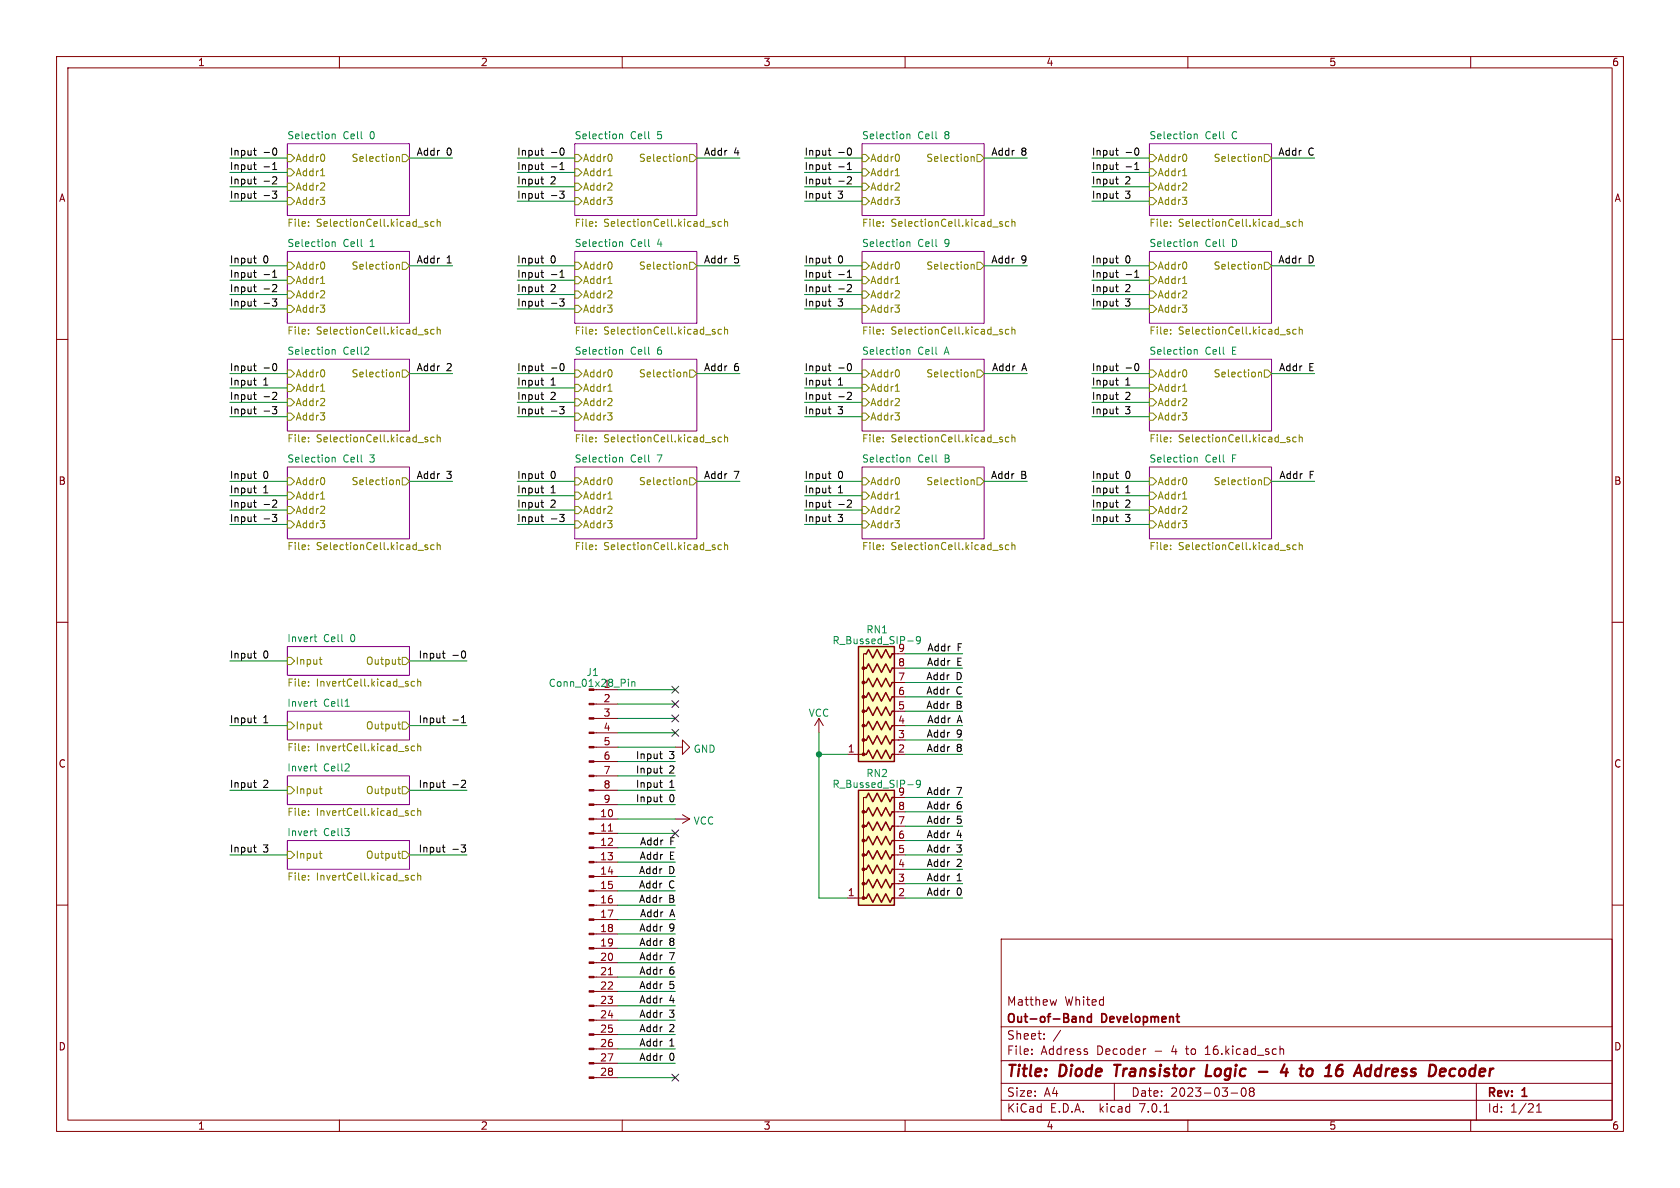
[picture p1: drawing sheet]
<svg xmlns="http://www.w3.org/2000/svg" width="297mm" height="210mm" viewBox="0 0 297 210" stroke-linecap="round" stroke-linejoin="round" font-family="sans-serif">
<g fill="none" stroke="#840000" stroke-width=".18">
<path d="M10 10h277v190h-277zM12 12h273v186h-273zM60 10v2M110 10v2M160 10v2M210 10v2M260 10v2M10 60h2M285 60h2M10 110h2M153.2 115.6h-.5v2.5h.5h-.5v2.6h.5h-.5v2.5h.5h-.5v2.5h.5h-.5v2.6h.5h-.5v2.5h.5h-.5v2.6h.5M157.7 118.1h1"/>
<path d="M157.7 115.6h1M285 110h2M105 139.7h4.2M105 137.2h4.2M105 134.6h4.2M105 132.1h4.2M105 129.5h4.2M105 127h4.2M105 124.5h4.2M105.4 121.9h3.8M119.4 132.1h1.2v-1.3l1.3 1.3-1.3 1.3v-1.3M144.8 127l-.8 1.3"/>
<path d="M144.8 127v2.5M144.8 127l.7 1.3M149.9 133.4h2.5M157.7 133.4h1M157.7 130.8h1.3M157.7 128.3h1M157.7 125.7h1M157.7 123.2h1M157.7 120.7h1M10 160h2M105 144.8h4.2M105 157.5h4.2"/>
<path d="M105 154.9h4.2M105 152.4h4.2M105 149.9h4.2M105 147.3h4.2M105 142.2h4.2M107.6 146.9h.7M119.4 144.8h2.5M120.6 144l1.3 .8M121.9 144.8l-1.3 .7M149.9 158.8h2.5M153.2 141h-.5v2.5h.5h-.5v2.6h.5h-.5v2.5h.5h-.5v2.5h.5h-.5v2.6h.5h-.5v2.5h.5h-.5v2.6h.5M157.7 158.8h1"/>
<path d="M157.7 156.2h1.3M157.7 153.7h1M157.7 151.1h1M157.7 148.6h1M157.7 146.1h1M157.7 143.5h1M157.7 141h1M285 160h2M105 177.8h4.2M105 175.3h4.2M105 172.7h4.2M105 170.2h4.2"/>
<path d="M105 167.6h4.2M105 165.1h4.2M105 162.6h4.2M105 160h4.2M107.6 172.3h.7M177 166h108v32h-108zM186.8 176.7l-.3 1M60 198v2M105 185.4h4.2M105 190.5h4.2M105 188h4.2M105 182.9h4.2"/>
<path d="M105 180.3h4.2M110 198v2M160 198v2M177 194.5h108M177 191.5h108M177 187.5h108M177 181.5h108M182.4 186.3v.1M182.4 185.5v.1M184.6 183.6v.1M184.6 182.8v.1M197 191.5v3"/>
<path d="M202.4 185.4h.2M205.8 196.6h.8M210 198v2M217.6 193.2h1.2M219.6 192.4a1 1 0 0 0 .2 1.4 .81 .81 0 0 0 .6-.6 .81 .81 0 0 0-.3-.8M221 192.4l-.1 .3 .2 .2M221.1 192.9l-.2 .3v.5l.2 .1h.3l.3-.3-.1-.4-.2-.2M221.1 192.9h.3M221.6 192.4l.1 .3-.3 .2M226.3 185.5l.2-.1 .4 .1v.9M226.3 184.9v1.5M260 198v2"/>
<path d="M261 191.5v6.5M271.6 196.6h.9M271.6 195.5l.5-.4v1.5"/>
</g>
<path d="M197 188.2h1.1M213.4 188.2l-.2 2h.9M222.5 189.5h1.6M227.1 188.1l-.7 1.5h1.3M227.5 188.9l-.2 1.3M231.5 188.9l.4 .1 .2 .3-.1 .6-.4 .3M236.7 189h.3l.3 .2v.7a.66 .66 0 0 1-.8 .3M237.3 188.2h-.4l-.3 .2M242.2 188.9l.1 .1M242.4 188.2l-.2 2M257.1 188.9a.66 .66 0 0 0-.8 .4v.7l.3 .2h.4" fill="none" stroke="#840000" stroke-width=".4"/>
<path d="M190.9 179.7v1M190.9 179.8l.2-.1 .4 .1 .1 .9M192.9 179.8l-.4-.1-.3 .3v.4l.2 .2h.5M192.9 179.2v1.5" fill="none" stroke="#840000" stroke-width=".3"/>
<g fill="#fff" stroke="#fff" stroke-width=".18">
<path d="M101.6 63.5h21.6v12.7h-21.6z"/>
<path d="M50.8 125.7h21.6v5.1h-21.6z"/>
<path d="M50.8 44.5h21.6v12.7h-21.6z"/>
<path d="M101.6 82.6h21.6v12.7h-21.6z"/>
<path d="M152.4 44.5h21.6v12.7h-21.6z"/>
<path d="M203.2 82.6h21.6v12.7h-21.6z"/>
<path d="M50.8 25.4h21.6v12.7h-21.6z"/>
<path d="M152.4 82.6h21.6v12.7h-21.6z"/>
<path d="M50.8 137.2h21.6v5h-21.6z"/>
<path d="M101.6 44.5h21.6v12.7h-21.6z"/>
<path d="M101.6 25.4h21.6v12.7h-21.6z"/>
<path d="M50.8 148.6h21.6v5.1h-21.6z"/>
<path d="M203.2 25.4h21.6v12.7h-21.6z"/>
<path d="M203.2 44.5h21.6v12.7h-21.6z"/>
<path d="M50.8 82.6h21.6v12.7h-21.6z"/>
<path d="M50.8 63.5h21.6v12.7h-21.6z"/>
<path d="M152.4 63.5h21.6v12.7h-21.6z"/>
<path d="M203.2 63.5h21.6v12.7h-21.6z"/>
<path d="M152.4 25.4h21.6v12.7h-21.6z"/>
<path d="M50.8 114.3h21.6v5.1h-21.6z"/>
</g>
<g fill="none" stroke="#840084" stroke-width=".18">
<path d="M50.8 25.4h21.6v12.7h-21.6zM101.6 25.4h21.6v12.7h-21.6zM152.4 25.4h21.6v12.7h-21.6zM203.2 25.4h21.6v12.7h-21.6zM50.8 44.5h21.6v12.7h-21.6zM101.6 44.5h21.6v12.7h-21.6zM152.4 44.5h21.6v12.7h-21.6zM203.2 44.5h21.6v12.7h-21.6zM50.8 63.5h21.6v12.7h-21.6zM101.6 63.5h21.6v12.7h-21.6zM152.4 63.5h21.6v12.7h-21.6zM203.2 63.5h21.6v12.7h-21.6z"/>
<path d="M50.8 82.6h21.6v12.7h-21.6zM101.6 82.6h21.6v12.7h-21.6zM152.4 82.6h21.6v12.7h-21.6zM203.2 82.6h21.6v12.7h-21.6zM50.8 114.3h21.6v5.1h-21.6zM50.8 125.7h21.6v5.1h-21.6zM50.8 137.2h21.6v5h-21.6zM50.8 148.6h21.6v5.1h-21.6z"/>
</g>
<g fill="none" stroke="#848400" stroke-width=".18">
<path d="M50.8 27.3h.6l.7 .6-.7 .7h-.6zM50.8 29.8h.6l.7 .7-.7 .6h-.6zM50.8 32.4h.6l.7 .6-.7 .7h-.6zM50.8 34.9h.6l.7 .7-.7 .6h-.6zM54.5 39.9v.1M54.5 39.2v.1M56.7 31.1h.7M70.1 27.7v.8M70.1 27.8l.2-.1h.3v.8M71.1 27.3h.7l.6 .6-.6 .7h-.7zM75.1 39.4l.6 .4-.2 .2h-.4M75.6 39.2h-.3l-.2 .1"/>
<path d="M76.7 39.2h-.3l-.3 .2 .2 .6h.4M77.3 38.7v1.3M77.3 39.3l.2-.1h.3v.8M101.6 27.3h.6l.7 .6-.7 .7h-.6zM101.6 29.8h.6l.7 .7-.7 .6h-.6zM101.6 32.4h.6l.7 .6-.7 .7h-.6zM101.6 34.9h.6l.7 .7-.7 .6h-.6zM105.3 39.9v.1M105.3 39.2v.1M107.5 31.1h.7M120.9 27.7v.8M120.9 27.8l.2-.1h.3v.8"/>
<path d="M121.9 27.3h.7l.6 .6-.6 .7h-.7zM125.9 39.4l.6 .4-.2 .2h-.4M126.4 39.2h-.3l-.2 .1M127.5 39.2h-.3l-.3 .2 .2 .6h.4M128.1 38.7v1.3M128.1 39.3l.2-.1h.3v.8M152.4 27.3h.6l.7 .6-.7 .7h-.6zM152.4 29.8h.6l.7 .7-.7 .6h-.6zM152.4 32.4h.6l.7 .6-.7 .7h-.6zM152.4 34.9h.6l.7 .7-.7 .6h-.6zM156.1 39.9v.1M156.1 39.2v.1"/>
<path d="M158.3 31.1h.7M171.7 27.7v.8M171.7 27.8l.2-.1h.3v.8M172.7 27.3h.7l.6 .6-.6 .7h-.7zM176.7 39.4l.6 .4-.2 .2h-.4M177.2 39.2h-.3l-.2 .1M178.3 39.2h-.3l-.3 .2 .2 .6h.4M178.9 38.7v1.3M178.9 39.3l.2-.1h.3v.8M203.2 27.3h.6l.7 .6-.7 .7h-.6zM203.2 29.8h.6l.7 .7-.7 .6h-.6zM203.2 32.4h.6l.7 .6-.7 .7h-.6z"/>
<path d="M203.2 34.9h.6l.7 .7-.7 .6h-.6zM206.9 39.9v.1M206.9 39.2v.1M209.1 31.1h.7M222.5 27.7v.8M222.5 27.8l.2-.1h.3v.8M223.5 27.3h.7l.6 .6-.6 .7h-.7zM227.5 39.4l.6 .4-.2 .2h-.4M228 39.2h-.3l-.2 .1M229.1 39.2h-.3l-.3 .2 .2 .6h.4M229.7 38.7v1.3M229.7 39.3l.2-.1h.3v.8"/>
<path d="M50.8 46.4h.6l.7 .6-.7 .6h-.6zM50.8 48.9h.6l.7 .6-.7 .7h-.6zM50.8 51.4h.6l.7 .7-.7 .6h-.6zM50.8 54h.6l.7 .6-.7 .6h-.6zM54.5 58.9v.2M54.5 58.3v.1M56.7 50.1h.7M70.1 46.7v.9M70.1 46.9l.2-.2 .3 .1v.8M71.1 46.4h.7l.6 .6-.6 .6h-.7zM75.1 58.5l.6 .3-.2 .3-.4-.1M75.6 58.3l-.3-.1-.2 .2"/>
<path d="M76.7 58.3l-.3-.1-.3 .3 .2 .5h.4M77.3 58.3l.2-.1 .3 .1v.8M77.3 57.8v1.3M101.6 46.4h.6l.7 .6-.7 .6h-.6zM101.6 48.9h.6l.7 .6-.7 .7h-.6zM101.6 51.4h.6l.7 .7-.7 .6h-.6zM101.6 54h.6l.7 .6-.7 .6h-.6zM105.3 58.9v.2M105.3 58.3v.1M107.5 50.1h.7M120.9 46.7v.9M120.9 46.9l.2-.2 .3 .1v.8"/>
<path d="M121.9 46.4h.7l.6 .6-.6 .6h-.7zM125.9 58.5l.6 .3-.2 .3-.4-.1M126.4 58.3l-.3-.1-.2 .2M127.5 58.3l-.3-.1-.3 .3 .2 .5h.4M128.1 57.8v1.3M128.1 58.3l.2-.1 .3 .1v.8M152.4 46.4h.6l.7 .6-.7 .6h-.6zM152.4 48.9h.6l.7 .6-.7 .7h-.6zM152.4 51.4h.6l.7 .7-.7 .6h-.6zM152.4 54h.6l.7 .6-.7 .6h-.6zM156.1 58.9v.2M156.1 58.3v.1"/>
<path d="M158.3 50.1h.7M171.7 46.9l.2-.2 .3 .1v.8M171.7 46.7v.9M172.7 46.4h.7l.6 .6-.6 .6h-.7zM176.7 58.5l.6 .3-.2 .3-.4-.1M177.2 58.3l-.3-.1-.2 .2M178.3 58.3l-.3-.1-.3 .3 .2 .5h.4M178.9 58.3l.2-.1 .3 .1v.8M178.9 57.8v1.3M203.2 46.4h.6l.7 .6-.7 .6h-.6zM203.2 48.9h.6l.7 .6-.7 .7h-.6zM203.2 51.4h.6l.7 .7-.7 .6h-.6z"/>
<path d="M203.2 54h.6l.7 .6-.7 .6h-.6zM206.9 58.9v.2M206.9 58.3v.1M209.1 50.1h.7M222.5 46.9l.2-.2 .3 .1v.8M222.5 46.7v.9M223.5 46.4h.7l.6 .6-.6 .6h-.7zM227.5 58.5l.6 .3-.2 .3-.4-.1M228 58.3l-.3-.1-.2 .2M229.1 58.3l-.3-.1-.3 .3 .2 .5h.4M229.7 58.3l.2-.1 .3 .1v.8M229.7 57.8v1.3"/>
<path d="M50.8 65.4h.6l.7 .6-.7 .7h-.6zM50.8 67.9h.6l.7 .7-.7 .6h-.6zM50.8 70.5h.6l.7 .6-.7 .7h-.6zM50.8 73h.6l.7 .7-.7 .6h-.6zM54.5 78v.1M54.5 77.3v.1M56.7 69.2h.7M70.1 65.9l.2-.1h.3v.8M70.1 65.8v.8M71.1 65.4h.7l.6 .6-.6 .7h-.7zM75.1 77.5l.6 .4-.2 .2h-.4M75.6 77.3h-.3l-.2 .1"/>
<path d="M76.7 77.3h-.3l-.3 .2 .2 .6h.4M77.3 77.4l.2-.1h.3v.8M77.3 76.8v1.3M101.6 65.4h.6l.7 .6-.7 .7h-.6zM101.6 67.9h.6l.7 .7-.7 .6h-.6zM101.6 70.5h.6l.7 .6-.7 .7h-.6zM101.6 73h.6l.7 .7-.7 .6h-.6zM105.3 78v.1M105.3 77.3v.1M107.5 69.2h.7M120.9 65.8v.8M120.9 65.9l.2-.1h.3v.8"/>
<path d="M121.9 65.4h.7l.6 .6-.6 .7h-.7zM125.9 77.5l.6 .4-.2 .2h-.4M126.4 77.3h-.3l-.2 .1M127.5 77.3h-.3l-.3 .2 .2 .6h.4M128.1 77.4l.2-.1h.3v.8M128.1 76.8v1.3M152.4 65.4h.6l.7 .6-.7 .7h-.6zM152.4 67.9h.6l.7 .7-.7 .6h-.6zM152.4 70.5h.6l.7 .6-.7 .7h-.6zM152.4 73h.6l.7 .7-.7 .6h-.6zM156.1 78v.1M156.1 77.3v.1"/>
<path d="M158.3 69.2h.7M171.7 65.9l.2-.1h.3v.8M171.7 65.8v.8M172.7 65.4h.7l.6 .6-.6 .7h-.7zM176.7 77.5l.6 .4-.2 .2h-.4M177.2 77.3h-.3l-.2 .1M178.3 77.3h-.3l-.3 .2 .2 .6h.4M178.9 77.4l.2-.1h.3v.8M178.9 76.8v1.3M203.2 65.4h.6l.7 .6-.7 .7h-.6zM203.2 67.9h.6l.7 .7-.7 .6h-.6zM203.2 70.5h.6l.7 .6-.7 .7h-.6z"/>
<path d="M203.2 73h.6l.7 .7-.7 .6h-.6zM206.9 78v.1M206.9 77.3v.1M209.1 69.2h.7M222.5 65.9l.2-.1h.3v.8M222.5 65.8v.8M223.5 65.4h.7l.6 .6-.6 .7h-.7zM227.5 77.5l.6 .4-.2 .2h-.4M228 77.3h-.3l-.2 .1M229.1 77.3h-.3l-.3 .2 .2 .6h.4M229.7 77.4l.2-.1h.3v.8M229.7 76.8v1.3"/>
<path d="M50.8 84.5h.6l.7 .6-.7 .6h-.6zM50.8 87h.6l.7 .6-.7 .7h-.6zM50.8 89.5h.6l.7 .7-.7 .6h-.6zM50.8 92.1h.6l.7 .6-.7 .6h-.6zM54.5 97v.2M54.5 96.4v.1M56.7 88.2h.7M70.1 84.8v.9M70.1 85l.2-.2 .3 .1v.8M71.1 84.5h.7l.6 .6-.6 .6h-.7zM75.1 96.6l.6 .3-.2 .3-.4-.1M75.6 96.4l-.3-.1-.2 .2"/>
<path d="M76.7 96.4l-.3-.1-.3 .3 .2 .5h.4M77.3 95.9v1.3M77.3 96.4l.2-.1 .3 .1v.8M101.6 84.5h.6l.7 .6-.7 .6h-.6zM101.6 87h.6l.7 .6-.7 .7h-.6zM101.6 89.5h.6l.7 .7-.7 .6h-.6zM101.6 92.1h.6l.7 .6-.7 .6h-.6zM105.3 97v.2M105.3 96.4v.1M107.5 88.2h.7M120.9 84.8v.9M120.9 85l.2-.2 .3 .1v.8"/>
<path d="M121.9 84.5h.7l.6 .6-.6 .6h-.7zM125.9 96.6l.6 .3-.2 .3-.4-.1M126.4 96.4l-.3-.1-.2 .2M127.5 96.4l-.3-.1-.3 .3 .2 .5h.4M128.1 95.9v1.3M128.1 96.4l.2-.1 .3 .1v.8M152.4 84.5h.6l.7 .6-.7 .6h-.6zM152.4 87h.6l.7 .6-.7 .7h-.6zM152.4 89.5h.6l.7 .7-.7 .6h-.6zM152.4 92.1h.6l.7 .6-.7 .6h-.6zM156.1 97v.2M156.1 96.4v.1"/>
<path d="M158.3 88.2h.7M171.7 85l.2-.2 .3 .1v.8M171.7 84.8v.9M172.7 84.5h.7l.6 .6-.6 .6h-.7zM176.7 96.6l.6 .3-.2 .3-.4-.1M177.2 96.4l-.3-.1-.2 .2M178.3 96.4l-.3-.1-.3 .3 .2 .5h.4M178.9 96.4l.2-.1 .3 .1v.8M178.9 95.9v1.3M203.2 84.5h.6l.7 .6-.7 .6h-.6zM203.2 87h.6l.7 .6-.7 .7h-.6zM203.2 89.5h.6l.7 .7-.7 .6h-.6z"/>
<path d="M203.2 92.1h.6l.7 .6-.7 .6h-.6zM206.9 97v.2M206.9 96.4v.1M209.1 88.2h.7M222.5 85l.2-.2 .3 .1v.8M222.5 84.8v.9M223.5 84.5h.7l.6 .6-.6 .6h-.7zM227.5 96.6l.6 .3-.2 .3-.4-.1M228 96.4l-.3-.1-.2 .2M229.1 96.4l-.3-.1-.3 .3 .2 .5h.4M229.7 96.4l.2-.1 .3 .1v.8M229.7 95.9v1.3"/>
<path d="M50.8 116.2h.6l.7 .6-.7 .7h-.6zM56.4 116.6h.5M56.7 117.4h.2M70.3 116.6h.5M70.5 116.2v1l.3 .2M71.1 116.2h.7l.6 .6-.6 .7h-.7zM50.8 127.6h.6l.7 .7-.7 .6h-.6zM50.8 139.1h.6l.7 .6-.7 .6h-.6zM54.5 132.6v.1M54.5 131.9v.2M54.5 121.2v.1M54.5 120.5v.1"/>
<path d="M56.4 128h.5M56.4 139.4h.5M56.7 128.8l.2 .1M70.3 128h.5M70.3 139.4h.5M70.5 127.6v1.1l.3 .2M70.5 139v1.1l.3 .2M71.1 127.6h.7l.6 .7-.6 .6h-.7zM71.1 139.1h.7l.6 .6-.6 .6h-.7zM73.3 131.9h-.4l-.2 .2 .1 .6h.5M73.3 120.5l-.4-.1-.2 .3 .1 .5h.5M73.8 132l.2-.1h.3l.1 .8"/>
<path d="M73.8 120v1.3M73.8 131.5v1.2M73.8 120.6l.2-.2 .3 .1 .1 .8M50.8 150.5h.6l.7 .6-.7 .7h-.6zM54.5 144v.2M54.5 143.4v.1M54.5 155.5v.1M54.5 154.8v.1M56.4 150.9h.5M56.7 140.2l.2 .1M56.7 151.7h.2M70.3 150.9h.5"/>
<path d="M70.5 150.4v1.1l.3 .2M71.1 150.5h.7l.6 .6-.6 .7h-.7zM73.3 143.4l-.4-.1-.2 .3 .1 .5h.5M73.3 154.8l-.4-.1-.2 .3 .1 .5h.5M73.8 142.9v1.3M73.8 154.3v1.3M73.8 143.4l.2-.1 .3 .1 .1 .8M73.8 154.9l.2-.2 .3 .1 .1 .8"/>
</g>
<g fill="none" stroke="#008484" stroke-width=".18">
<path d="M58.7 23.7v.8M58.7 23.8l.2-.1h.3l.1 .8M109.5 23.7v.8M109.5 23.8l.2-.1h.3l.1 .8M160.3 23.7v.8M160.3 23.8l.2-.1h.3l.1 .8M211.1 23.7v.8M211.1 23.8l.2-.1h.3l.1 .8M58.7 42.7v.9M58.7 42.9l.2-.2 .3 .1 .1 .8M109.5 42.7v.9M109.5 42.9l.2-.2 .3 .1 .1 .8"/>
<path d="M160.3 42.9l.2-.2 .3 .1 .1 .8M160.3 42.7v.9M211.1 42.9l.2-.2 .3 .1 .1 .8M211.1 42.7v.9M58.7 61.9l.2-.1h.3l.1 .8M58.7 61.8v.8M109.5 61.8v.8M109.5 61.9l.2-.1h.3l.1 .8M160.3 61.9l.2-.1h.3l.1 .8M160.3 61.8v.8M211.1 61.9l.2-.1h.3l.1 .8M211.1 61.8v.8"/>
<path d="M58.7 80.8v.9M58.7 81l.2-.2 .3 .1 .1 .8M109.5 80.8v.9M109.5 81l.2-.2 .3 .1 .1 .8M160.3 81l.2-.2 .3 .1 .1 .8M160.3 80.8v.9M211.1 81l.2-.2 .3 .1 .1 .8M211.1 80.8v.9M55.5 112.6h.5M55.8 113.4h.2M160.5 113.3h.9M162.7 113.1l-.2 .2h-.3l-.2-.2 .1-.5 .4-.1 .2 .1a.84 .84 0 0 1-.3 1.2h-.3"/>
<path d="M55.5 124h.5M55.5 135.4h.5M55.8 124.8l.2 .1M55.8 136.2l.2 .1M61 124.9h.7M111.1 120.1v.1M111.1 120.5v.8M111.7 120.5v.8M111.7 120.6l.2-.1 .3 .1v.7M160.5 138.7h.9M162.7 138.5l-.2 .2h-.3l-.2-.2 .1-.5 .4-.1 .2 .1a.84 .84 0 0 1-.3 1.2h-.3M55.5 146.9h.5"/>
<path d="M55.8 147.7h.2"/>
</g>
<g fill="#ffffc2" stroke="#ffffc2" stroke-width=".18">
<path d="M151.8 139.7h6.3v20.3h-6.3z"/>
<path d="M151.8 114.3h6.3v20.3h-6.3z"/>
</g>
<g fill="none" stroke="#840000" stroke-width=".25">
<path d="M151.8 114.3h6.3v20.3h-6.3zM152.9 118.1h.3l.3-.8 .8 1.6 .8-1.6 .7 1.6 .8-1.6 .8 1.6 .3-.8h.3M152.9 115.6h.3l.3-.8 .8 1.5 .8-1.5 .7 1.5 .8-1.5 .8 1.5 .3-.7h.3M151.8 139.7h6.3v20.3h-6.3zM152.9 133.4h.3l.3-.8 .8 1.5 .8-1.5 .7 1.5 .8-1.5 .8 1.5 .3-.7h.3M152.9 130.8h.3l.3-.8 .8 1.6 .8-1.6 .7 1.6 .8-1.6 .8 1.6 .3-.8h.3M152.9 128.3h.3l.3-.8 .8 1.5 .8-1.5 .7 1.5 .8-1.5 .8 1.5 .3-.7h.3M152.9 125.7h.3l.3-.7 .8 1.5 .8-1.5 .7 1.5 .8-1.5 .8 1.5 .3-.8h.3M152.9 123.2h.3l.3-.8 .8 1.6 .8-1.6 .7 1.6 .8-1.6 .8 1.6 .3-.8h.3M152.9 120.7h.3l.3-.8 .8 1.5 .8-1.5 .7 1.5 .8-1.5 .8 1.5 .3-.7h.3M152.9 158.8h.3l.3-.8 .8 1.5 .8-1.5 .7 1.5 .8-1.5 .8 1.5 .3-.7h.3M152.9 156.2h.3l.3-.8 .8 1.6 .8-1.6 .7 1.6 .8-1.6 .8 1.6 .3-.8h.3"/>
<path d="M152.9 153.7h.3l.3-.8 .8 1.5 .8-1.5 .7 1.5 .8-1.5 .8 1.5 .3-.7h.3M152.9 151.1h.3l.3-.7 .8 1.5 .8-1.5 .7 1.5 .8-1.5 .8 1.5 .3-.8h.3M152.9 148.6h.3l.3-.8 .8 1.6 .8-1.6 .7 1.6 .8-1.6 .8 1.6 .3-.8h.3M152.9 146.1h.3l.3-.8 .8 1.5 .8-1.5 .7 1.5 .8-1.5 .8 1.5 .3-.7h.3M152.9 143.5h.3l.3-.8 .8 1.6 .8-1.6 .7 1.6 .8-1.6 .8 1.6 .3-.8h.3M152.9 141h.3l.3-.8 .8 1.5 .8-1.5 .7 1.5 .8-1.5 .8 1.5 .3-.7h.3"/>
</g>
<g fill="#840000" stroke="#840000" stroke-width=".18">
<path d="M104.1 190.4h.9v.2h-.9z"/>
<path d="M104.1 187.8h.9v.3h-.9z"/>
<path d="M104.1 185.3h.9v.2h-.9z"/>
<path d="M104.1 182.8h.9v.2h-.9z"/>
<path d="M104.1 180.2h.9v.3h-.9z"/>
<path d="M104.1 177.7h.9v.2h-.9z"/>
<path d="M104.1 175.1h.9v.3h-.9z"/>
<path d="M104.1 172.6h.9v.2h-.9z"/>
<path d="M104.1 170.1h.9v.2h-.9z"/>
<path d="M104.1 167.5h.9v.3h-.9z"/>
<path d="M104.1 165h.9v.2h-.9z"/>
<path d="M104.1 162.4h.9v.3h-.9z"/>
<path d="M104.1 159.9h.9v.2h-.9z"/>
<path d="M104.1 157.4h.9v.2h-.9z"/>
<path d="M104.1 154.8h.9v.3h-.9z"/>
<path d="M104.1 152.3h.9v.2h-.9z"/>
<path d="M104.1 149.7h.9v.3h-.9z"/>
<path d="M104.1 147.2h.9v.2h-.9z"/>
<path d="M104.1 144.7h.9v.2h-.9z"/>
<path d="M104.1 142.1h.9v.3h-.9z"/>
<path d="M104.1 139.6h.9v.2h-.9z"/>
<path d="M104.1 137h.9v.3h-.9z"/>
<path d="M104.1 134.5h.9v.2h-.9z"/>
<path d="M104.1 132h.9v.2h-.9z"/>
<path d="M104.1 129.4h.9v.3h-.9z"/>
<path d="M104.1 126.9h.9v.2h-.9z"/>
<path d="M104.1 124.3h.9v.3h-.9z"/>
<circle cx="152.7" cy="158.7" r=".25"/>
<circle cx="152.7" cy="156.2" r=".25"/>
<circle cx="152.7" cy="153.7" r=".25"/>
<circle cx="152.7" cy="151.1" r=".25"/>
<circle cx="152.7" cy="148.6" r=".25"/>
<circle cx="152.7" cy="146" r=".25"/>
<circle cx="152.7" cy="143.5" r=".25"/>
<circle cx="152.7" cy="133.3" r=".25"/>
<circle cx="152.7" cy="130.8" r=".25"/>
<circle cx="152.7" cy="128.3" r=".25"/>
<circle cx="152.7" cy="125.7" r=".25"/>
<circle cx="152.7" cy="123.2" r=".25"/>
<circle cx="152.7" cy="120.6" r=".25"/>
<circle cx="152.7" cy="118.1" r=".25"/>
</g>
<g fill="none" stroke="#000" stroke-width=".18">
<path d="M44.8 26.6h.5M44.8 29.1h.5M44.8 31.7h.5M44.8 34.2h.5M45.1 27.4h.2M45.1 29.9l.2 .1M45.1 32.5h.2M45.1 35l.2 .1M48.1 33.8h.8l-.4 .5 .4 .1v.4l-.2 .3h-.4M48.2 30h.7M48.3 29l.3-.3v1.3M48.4 31.2l.4 .1 .1 .3-.8 .9h.8"/>
<path d="M48.6 26.2a.79 .79 0 0 1 0 1.2M95.6 26.6h.5M95.6 29.1h.5M95.6 31.7h.5M95.6 34.2h.5M95.9 27.4h.2M95.9 29.9l.2 .1M95.9 32.5h.2M95.9 35l.2 .1M98.9 33.8h.8l-.4 .5 .4 .1v.4l-.2 .3h-.4M99 30h.7M99.1 29l.3-.3v1.3"/>
<path d="M99.4 26.2a.79 .79 0 0 1 0 1.2M146.4 26.6h.5M146.4 29.1h.5M146.4 31.7h.5M146.4 34.2h.5M146.7 27.4h.2M146.7 29.9l.2 .1M146.7 32.5h.2M146.7 35l.2 .1M149.8 30h.7M149.9 29l.3-.3v1.3M150 31.2l.4 .1 .1 .3-.8 .9h.8"/>
<path d="M150.2 26.2a.79 .79 0 0 1 0 1.2M197.2 26.6h.5M197.2 29.1h.5M197.2 31.7h.5M197.2 34.2h.5M197.5 27.4h.2M197.5 29.9l.2 .1M197.5 32.5h.2M197.5 35l.2 .1M200.6 30h.7M200.7 29l.3-.3v1.3M201 26.2a.79 .79 0 0 1 0 1.2"/>
<path d="M44.8 45.6h.5M44.8 48.2h.5M44.8 53.3h.5M44.8 50.7h.5M45.1 46.4l.2 .1M45.1 49h.2M45.1 54l.2 .1M45.1 51.5l.2 .1M48.1 52.8h.8l-.4 .5 .4 .1v.5l-.2 .2h-.4M48.2 49h.7M48.3 48.1l.3-.3v1.2M48.4 50.3l.4 .1 .1 .3-.8 .9h.8"/>
<path d="M95.6 45.6h.5M95.6 48.2h.5M95.6 53.3h.5M95.6 50.7h.5M95.9 46.4l.2 .1M95.9 49h.2M95.9 54l.2 .1M95.9 51.5l.2 .1M98.9 52.8h.8l-.4 .5 .4 .1v.5l-.2 .2h-.4M99 49h.7M99.1 48.1l.3-.3v1.2M146.4 45.6h.5"/>
<path d="M146.4 48.2h.5M146.4 53.3h.5M146.4 50.7h.5M146.7 46.4l.2 .1M146.7 49h.2M146.7 54l.2 .1M146.7 51.5l.2 .1M149.8 49h.7M149.9 48.1l.3-.3v1.2M150 50.3l.4 .1 .1 .3-.8 .9h.8M197.2 45.6h.5M197.2 48.2h.5"/>
<path d="M197.2 53.3h.5M197.2 50.7h.5M197.5 46.4l.2 .1M197.5 49h.2M197.5 54l.2 .1M197.5 51.5l.2 .1M200.6 49h.7M200.7 48.1l.3-.3v1.2M44.8 67.2h.5M44.8 64.7h.5M44.8 69.8h.5M44.8 72.3h.5"/>
<path d="M45.1 68l.2 .1M45.1 65.5h.2M45.1 70.6h.2M45.1 73.1l.2 .1M48.1 71.9h.8l-.4 .5 .4 .1v.4l-.2 .3h-.4M48.4 69.3l.4 .1 .1 .3-.8 .9h.8M48.6 64.3a.79 .79 0 0 1 0 1.2M95.6 67.2h.5M95.6 64.7h.5M95.6 69.8h.5M95.6 72.3h.5M95.9 68l.2 .1"/>
<path d="M95.9 65.5h.2M95.9 70.6h.2M95.9 73.1l.2 .1M98.9 71.9h.8l-.4 .5 .4 .1v.4l-.2 .3h-.4M99.4 64.3a.79 .79 0 0 1 0 1.2M146.4 67.2h.5M146.4 64.7h.5M146.4 69.8h.5M146.4 72.3h.5M146.7 68l.2 .1M146.7 65.5h.2M146.7 70.6h.2"/>
<path d="M146.7 73.1l.2 .1M150 69.3l.4 .1 .1 .3-.8 .9h.8M150.2 64.3a.79 .79 0 0 1 0 1.2M197.2 67.2h.5M197.2 64.7h.5M197.2 69.8h.5M197.2 72.3h.5M197.5 68l.2 .1M197.5 65.5h.2M197.5 70.6h.2M197.5 73.1l.2 .1M201 64.3a.79 .79 0 0 1 0 1.2"/>
<path d="M44.8 83.7h.5M44.8 88.8h.5M44.8 86.3h.5M44.8 91.4h.5M45.1 84.5l.2 .1M45.1 89.6l.2 .1M45.1 87.1h.2M45.1 92.1l.2 .1M48.1 90.9h.8l-.4 .5 .4 .1v.5l-.2 .2h-.4M48.4 88.4l.4 .1 .1 .3-.8 .9h.8M95.6 83.7h.5M95.6 88.8h.5"/>
<path d="M95.6 86.3h.5M95.6 91.4h.5M95.9 84.5l.2 .1M95.9 89.6l.2 .1M95.9 87.1h.2M95.9 92.1l.2 .1M98.9 90.9h.8l-.4 .5 .4 .1v.5l-.2 .2h-.4M146.4 83.7h.5M146.4 88.8h.5M146.4 86.3h.5M146.4 91.4h.5M146.7 84.5l.2 .1"/>
<path d="M146.7 89.6l.2 .1M146.7 87.1h.2M146.7 92.1l.2 .1M150 88.4l.4 .1 .1 .3-.8 .9h.8M197.2 83.7h.5M197.2 88.8h.5M197.2 86.3h.5M197.2 91.4h.5M197.5 84.5l.2 .1M197.5 89.6l.2 .1M197.5 87.1h.2M197.5 92.1l.2 .1"/>
<path d="M44.8 115.5h.5M45.1 116.3h.2M78.2 115.5h.5M78.4 116.2l.3 .1M81.9 115.1a.68 .68 0 0 1 .4 .6 .68 .68 0 0 1-.4 .6M44.8 138.3h.5M44.8 126.9h.5M45.1 139.1l.2 .1M45.1 127.7l.2 .1M78.2 138.3h.5M78.2 126.9h.5M78.4 139l.3 .2"/>
<path d="M78.4 127.6l.3 .2M80.1 127.3h.9M81.6 127.8h.7M81.6 126.9l.3-.4v1.3M81.8 137.9l.4 .1 .1 .3-.8 .9h.8M116.6 138.3h.5M116.6 133.3h.5M116.6 135.8h.5M116.8 139l.3 .2M116.8 133.9l.3 .2M116.8 136.5l.3 .2M44.8 149.8h.5"/>
<path d="M45.1 150.6h.2M78.2 149.8h.5M78.4 150.4l.3 .2M81.5 149.4h.8l-.4 .4 .3 .2 .1 .4-.2 .2h-.4M116.6 140.9h.5M116.8 141.6l.3 .1"/>
</g>
<g fill="none" stroke="#008400" stroke-width=".18">
<path d="M40.6 27.9h10.2M40.6 35.6h10.2M40.6 30.5h10.2M40.6 33h10.2M72.4 27.9h7.6M91.4 27.9h10.2M91.4 35.6h10.2M91.4 30.5h10.2M91.4 33h10.2M123.2 27.9h7.6M142.2 27.9h10.2M142.2 35.6h10.2"/>
<path d="M142.2 30.5h10.2M142.2 33h10.2M174 27.9h7.6M193 27.9h10.2M193 35.6h10.2M193 30.5h10.2M193 33h10.2M224.8 27.9h7.6M40.6 54.6h10.2M40.6 49.5h10.2M40.6 52.1h10.2M40.6 47h10.2"/>
<path d="M72.4 47h7.6M91.4 54.6h10.2M91.4 49.5h10.2M91.4 52.1h10.2M91.4 47h10.2M123.2 47h7.6M142.2 54.6h10.2M142.2 49.5h10.2M142.2 52.1h10.2M142.2 47h10.2M174 47h7.6M193 54.6h10.2"/>
<path d="M193 49.5h10.2M193 52.1h10.2M193 47h10.2M224.8 47h7.6M40.6 68.6h10.2M40.6 66h10.2M40.6 71.1h10.2M40.6 73.7h10.2M72.4 66h7.6M91.4 68.6h10.2M91.4 66h10.2M91.4 71.1h10.2"/>
<path d="M91.4 73.7h10.2M123.2 66h7.6M142.2 68.6h10.2M142.2 66h10.2M142.2 71.1h10.2M142.2 73.7h10.2M174 66h7.6M193 68.6h10.2M193 66h10.2M193 71.1h10.2M193 73.7h10.2M224.8 66h7.6"/>
<path d="M40.6 85.1h10.2M40.6 87.6h10.2M40.6 90.2h10.2M40.6 92.7h10.2M72.4 85.1h7.6M91.4 85.1h10.2M91.4 87.6h10.2M91.4 90.2h10.2M91.4 92.7h10.2M123.2 85.1h7.6M142.2 85.1h10.2M142.2 87.6h10.2"/>
<path d="M142.2 90.2h10.2M142.2 92.7h10.2M174 85.1h7.6M193 85.1h10.2M193 87.6h10.2M193 90.2h10.2M193 92.7h10.2M224.8 85.1h7.6M40.6 116.8h10.2M72.4 116.8h10.1M160 115.6h10.2M160 118.1h10.2"/>
<path d="M40.6 139.7h10.2M40.6 128.3h10.2M72.4 139.7h10.1M72.4 128.3h10.1M109.2 139.7h10.2M109.2 127h10.2M109.2 121.9h10.2M109.2 129.5h10.2M109.2 124.5h10.2M109.2 134.6h10.2M109.2 137.2h10.2M109.2 132.1h10.2"/>
<path d="M144.8 129.5v29.3h5.1M144.8 133.4h5.1M160 133.4h10.2M160 130.8h10.2M160 128.3h10.2M160 123.2h10.2M160 125.7h10.2M160 120.7h10.2M40.6 151.1h10.2M72.4 151.1h10.1M109.2 157.5h10.2M109.2 152.4h10.2"/>
<path d="M109.2 142.2h10.2M109.2 149.9h10.2M109.2 147.3h10.2M109.2 154.9h10.2M109.2 144.8h10.2M160 158.8h10.2M160 156.2h10.2M160 153.7h10.2M160 151.1h10.2M160 148.6h10.2M160 146.1h10.2M160 143.5h10.2"/>
<path d="M160 141h10.2M109.2 177.8h10.2M109.2 175.3h10.2M109.2 165.1h10.2M109.2 167.6h10.2M109.2 160h10.2M109.2 162.6h10.2M109.2 172.7h10.2M109.2 170.2h10.2M109.2 180.3h10.2M109.2 190.5h10.2M109.2 185.4h10.2"/>
<path d="M109.2 188h10.2M109.2 182.9h10.2"/>
</g>
<path d="M118.8 126.4l1.2 1.2M118.8 128.9l1.2 1.2M118.8 121.3l1.2 1.2M118.8 123.9l1.2 1.2M120 126.4l-1.2 1.2M120 128.9l-1.2 1.2M120 121.3l-1.2 1.2M120 123.9l-1.2 1.2M118.8 146.7l1.2 1.2M120 146.7l-1.2 1.2M118.8 189.9l1.2 1.2M120 189.9l-1.2 1.2" fill="none" stroke="#000084" stroke-width=".18"/>
<circle cx="144.8" cy="133.4" r=".46" fill="#008400" stroke="#008400" stroke-width=".18"/>
<g font-size="2.8" fill="#840000">
<text x="178" y="190.8">Title:</text>
<text x="187.4" y="190.8">Diode</text>
<text x="197.7" y="190.8">Transistor</text>
<text x="214.5" y="190.8">Logic</text>
<text x="229" y="190.8">4</text>
<text x="233" y="190.8">to</text>
<text x="238.1" y="190.8">16</text>
<text x="244" y="190.8">Address</text>
<text x="257.5" y="190.8">Decoder</text>
</g>
<g font-size="2.1" fill="#840000">
<text x="178" y="177.9">Matthew</text>
<text x="188.2" y="177.9">Whited</text>
<text x="178" y="183.9">Sheet:</text>
<text x="178" y="181.1">Out-of-Band</text>
<text x="186.2" y="183.9">/</text>
<text x="194.9" y="181.1">Development</text>
<text x="178" y="186.6">File:</text>
<text x="184" y="186.6">Address</text>
<text x="193.9" y="186.6">Decoder</text>
<text x="204.1" y="186.6">-</text>
<text x="207.2" y="186.6">4</text>
<text x="209.8" y="186.6">to</text>
<text x="213.3" y="186.6">16.kicad_sch</text>
<text x="178" y="196.8">KiCad</text>
<text x="178" y="194">Size:</text>
<text x="184.6" y="194">A4</text>
<text x="185.7" y="196.8">E.D.A.</text>
<text x="194.4" y="196.8">kicad</text>
<text x="200" y="194">Date:</text>
<text x="201.5" y="196.8">7.0.1</text>
<text x="206.9" y="194">2023-03-08</text>
<text x="263" y="194.2">Rev:</text>
<text x="263" y="196.8">Id:</text>
<text x="267" y="196.8">1/21</text>
<text x="269.2" y="194.2">1</text>
</g>
<g font-size="1.8" fill="#840000">
<text x="35" y="11.8">1</text>
<text x="85" y="11.8">2</text>
<text x="135" y="11.8">3</text>
<text x="185" y="11.8">4</text>
<text x="235" y="11.8">5</text>
<text x="285" y="11.8">6</text>
<text x="10.4" y="35.8">A</text>
<text x="285.4" y="35.8">A</text>
<text x="10.3" y="85.8">B</text>
<text x="285.3" y="85.8">B</text>
<text x="158.7" y="117.9">8</text>
<text x="158.7" y="115.3">9</text>
<text x="106.6" y="124.2">2</text>
<text x="158.7" y="125.5">5</text>
<text x="158.7" y="122.9">6</text>
<text x="158.7" y="120.4">7</text>
<text x="106.6" y="126.7">3</text>
<text x="106.6" y="129.3">4</text>
<text x="106.6" y="131.8">5</text>
<text x="158.7" y="130.6">3</text>
<text x="158.7" y="128">4</text>
<text x="10.3" y="135.8">C</text>
<text x="106.6" y="134.4">6</text>
<text x="106.6" y="136.9">7</text>
<text x="149.8" y="133.1">1</text>
<text x="158.7" y="133.1">2</text>
<text x="285.3" y="135.8">C</text>
<text x="106.6" y="139.4">8</text>
<text x="106.6" y="142">9</text>
<text x="158.7" y="143.3">8</text>
<text x="158.7" y="140.7">9</text>
<text x="106" y="144.5">10</text>
<text x="106" y="147.1">11</text>
<text x="106" y="149.6">12</text>
<text x="158.7" y="148.3">6</text>
<text x="158.7" y="145.8">7</text>
<text x="106" y="152.1">13</text>
<text x="106" y="154.7">14</text>
<text x="158.7" y="156">3</text>
<text x="158.7" y="153.4">4</text>
<text x="158.7" y="150.9">5</text>
<text x="106" y="157.2">15</text>
<text x="106" y="159.8">16</text>
<text x="149.8" y="158.5">1</text>
<text x="158.7" y="158.5">2</text>
<text x="106" y="162.3">17</text>
<text x="106" y="164.8">18</text>
<text x="106" y="167.4">19</text>
<text x="106" y="169.9">20</text>
<text x="106" y="172.5">21</text>
<text x="106" y="175">22</text>
<text x="106" y="177.5">23</text>
<text x="10.3" y="185.8">D</text>
<text x="106" y="180.1">24</text>
<text x="106" y="182.6">25</text>
<text x="106" y="185.2">26</text>
<text x="285.3" y="185.8">D</text>
<text x="106" y="187.7">27</text>
<text x="106" y="190.2">28</text>
<text x="35" y="199.8">1</text>
<text x="85" y="199.8">2</text>
<text x="135" y="199.8">3</text>
<text x="185" y="199.8">4</text>
<text x="235" y="199.8">5</text>
<text x="285" y="199.8">6</text>
</g>
<g font-size="1.8">
<text x="40.6" y="27.6">Input</text>
<text x="46.5" y="27.6">-0</text>
<text x="73.5" y="27.6">Addr</text>
<text x="78.8" y="27.6">0</text>
<text x="91.4" y="27.6">Input</text>
<text x="97.3" y="27.6">-0</text>
<text x="124.3" y="27.6">Addr</text>
<text x="129.6" y="27.6">4</text>
<text x="142.2" y="27.6">Input</text>
<text x="148.1" y="27.6">-0</text>
<text x="175.1" y="27.6">Addr</text>
<text x="180.4" y="27.6">8</text>
<text x="193" y="27.6">Input</text>
<text x="198.9" y="27.6">-0</text>
<text x="225.9" y="27.6">Addr</text>
<text x="231.1" y="27.6">C</text>
<text x="40.6" y="30.1">Input</text>
<text x="40.6" y="32.7">Input</text>
<text x="40.6" y="35.2">Input</text>
<text x="46.5" y="30.1">-1</text>
<text x="46.5" y="32.7">-2</text>
<text x="46.5" y="35.2">-3</text>
<text x="91.4" y="35.2">Input</text>
<text x="91.4" y="32.7">Input</text>
<text x="91.4" y="30.1">Input</text>
<text x="97.3" y="35.2">-3</text>
<text x="97.3" y="32.7">2</text>
<text x="97.3" y="30.1">-1</text>
<text x="142.2" y="35.2">Input</text>
<text x="142.2" y="30.1">Input</text>
<text x="142.2" y="32.7">Input</text>
<text x="148.1" y="35.2">3</text>
<text x="148.1" y="30.1">-1</text>
<text x="148.1" y="32.7">-2</text>
<text x="193" y="32.7">Input</text>
<text x="193" y="30.1">Input</text>
<text x="193" y="35.2">Input</text>
<text x="198.9" y="32.7">2</text>
<text x="198.9" y="30.1">-1</text>
<text x="198.9" y="35.2">3</text>
<text x="40.6" y="46.6">Input</text>
<text x="46.5" y="46.6">0</text>
<text x="73.5" y="46.6">Addr</text>
<text x="78.8" y="46.6">1</text>
<text x="91.4" y="46.6">Input</text>
<text x="97.3" y="46.6">0</text>
<text x="124.3" y="46.6">Addr</text>
<text x="129.6" y="46.6">5</text>
<text x="142.2" y="46.6">Input</text>
<text x="148.1" y="46.6">0</text>
<text x="175.1" y="46.6">Addr</text>
<text x="180.4" y="46.6">9</text>
<text x="193" y="46.6">Input</text>
<text x="198.9" y="46.6">0</text>
<text x="225.9" y="46.6">Addr</text>
<text x="231.1" y="46.6">D</text>
<text x="40.6" y="49.2">Input</text>
<text x="40.6" y="51.7">Input</text>
<text x="46.5" y="49.2">-1</text>
<text x="46.5" y="51.7">-2</text>
<text x="91.4" y="51.7">Input</text>
<text x="91.4" y="49.2">Input</text>
<text x="97.3" y="51.7">2</text>
<text x="97.3" y="49.2">-1</text>
<text x="142.2" y="49.2">Input</text>
<text x="142.2" y="51.7">Input</text>
<text x="148.1" y="49.2">-1</text>
<text x="148.1" y="51.7">-2</text>
<text x="193" y="49.2">Input</text>
<text x="193" y="51.7">Input</text>
<text x="198.9" y="49.2">-1</text>
<text x="198.9" y="51.7">2</text>
<text x="40.6" y="54.3">Input</text>
<text x="46.5" y="54.3">-3</text>
<text x="91.4" y="54.3">Input</text>
<text x="97.3" y="54.3">-3</text>
<text x="142.2" y="54.3">Input</text>
<text x="148.1" y="54.3">3</text>
<text x="193" y="54.3">Input</text>
<text x="198.9" y="54.3">3</text>
<text x="40.6" y="65.7">Input</text>
<text x="46.5" y="65.7">-0</text>
<text x="73.5" y="65.7">Addr</text>
<text x="78.8" y="65.7">2</text>
<text x="91.4" y="65.7">Input</text>
<text x="97.3" y="65.7">-0</text>
<text x="124.3" y="65.7">Addr</text>
<text x="129.6" y="65.7">6</text>
<text x="142.2" y="65.7">Input</text>
<text x="148.1" y="65.7">-0</text>
<text x="175.3" y="65.7">Addr</text>
<text x="180.5" y="65.7">A</text>
<text x="193" y="65.7">Input</text>
<text x="198.9" y="65.7">-0</text>
<text x="226" y="65.7">Addr</text>
<text x="231.3" y="65.7">E</text>
<text x="40.6" y="70.8">Input</text>
<text x="40.6" y="68.2">Input</text>
<text x="46.5" y="70.8">-2</text>
<text x="46.5" y="68.2">1</text>
<text x="91.4" y="68.2">Input</text>
<text x="91.4" y="70.8">Input</text>
<text x="97.3" y="68.2">1</text>
<text x="97.3" y="70.8">2</text>
<text x="142.2" y="68.2">Input</text>
<text x="142.2" y="70.8">Input</text>
<text x="148.1" y="68.2">1</text>
<text x="148.1" y="70.8">-2</text>
<text x="193" y="68.2">Input</text>
<text x="193" y="70.8">Input</text>
<text x="198.9" y="68.2">1</text>
<text x="198.9" y="70.8">2</text>
<text x="40.6" y="73.3">Input</text>
<text x="46.5" y="73.3">-3</text>
<text x="91.4" y="73.3">Input</text>
<text x="97.3" y="73.3">-3</text>
<text x="142.2" y="73.3">Input</text>
<text x="148.1" y="73.3">3</text>
<text x="193" y="73.3">Input</text>
<text x="198.9" y="73.3">3</text>
<text x="40.6" y="87.3">Input</text>
<text x="40.6" y="84.7">Input</text>
<text x="40.6" y="89.8">Input</text>
<text x="46.5" y="87.3">1</text>
<text x="46.5" y="84.7">0</text>
<text x="46.5" y="89.8">-2</text>
<text x="73.5" y="84.7">Addr</text>
<text x="78.8" y="84.7">3</text>
<text x="91.4" y="87.3">Input</text>
<text x="91.4" y="89.8">Input</text>
<text x="91.4" y="84.7">Input</text>
<text x="97.3" y="87.3">1</text>
<text x="97.3" y="89.8">2</text>
<text x="97.3" y="84.7">0</text>
<text x="124.3" y="84.7">Addr</text>
<text x="129.6" y="84.7">7</text>
<text x="142.2" y="87.3">Input</text>
<text x="142.2" y="84.7">Input</text>
<text x="142.2" y="89.8">Input</text>
<text x="148.1" y="87.3">1</text>
<text x="148.1" y="84.7">0</text>
<text x="148.1" y="89.8">-2</text>
<text x="175.1" y="84.7">Addr</text>
<text x="180.3" y="84.7">B</text>
<text x="193" y="84.7">Input</text>
<text x="193" y="89.8">Input</text>
<text x="193" y="87.3">Input</text>
<text x="198.9" y="84.7">0</text>
<text x="198.9" y="89.8">2</text>
<text x="198.9" y="87.3">1</text>
<text x="226.1" y="84.7">Addr</text>
<text x="231.3" y="84.7">F</text>
<text x="40.6" y="92.4">Input</text>
<text x="46.5" y="92.4">-3</text>
<text x="91.4" y="92.4">Input</text>
<text x="97.3" y="92.4">-3</text>
<text x="142.2" y="92.4">Input</text>
<text x="148.1" y="92.4">3</text>
<text x="193" y="92.4">Input</text>
<text x="198.9" y="92.4">3</text>
<text x="40.6" y="116.5">Input</text>
<text x="46.5" y="116.5">0</text>
<text x="73.9" y="116.5">Input</text>
<text x="79.8" y="116.5">-0</text>
<text x="163.8" y="117.8">Addr</text>
<text x="163.8" y="115.2">Addr</text>
<text x="169" y="117.8">E</text>
<text x="169.1" y="115.2">F</text>
<text x="163.6" y="122.8">Addr</text>
<text x="163.6" y="125.4">Addr</text>
<text x="163.6" y="120.3">Addr</text>
<text x="168.9" y="122.8">C</text>
<text x="168.9" y="125.4">B</text>
<text x="168.9" y="120.3">D</text>
<text x="40.6" y="127.9">Input</text>
<text x="46.5" y="127.9">1</text>
<text x="73.9" y="127.9">Input</text>
<text x="163.7" y="130.5">Addr</text>
<text x="163.8" y="127.9">Addr</text>
<text x="169" y="130.5">9</text>
<text x="169.1" y="127.9">A</text>
<text x="112.3" y="134.3">Input</text>
<text x="112.3" y="136.8">Input</text>
<text x="118.2" y="134.3">3</text>
<text x="118.2" y="136.8">2</text>
<text x="163.7" y="133">Addr</text>
<text x="169" y="133">8</text>
<text x="40.6" y="139.4">Input</text>
<text x="46.5" y="139.4">2</text>
<text x="73.9" y="139.4">Input</text>
<text x="79.8" y="139.4">-2</text>
<text x="112.3" y="139.4">Input</text>
<text x="112.3" y="141.9">Input</text>
<text x="118.2" y="139.4">1</text>
<text x="118.2" y="141.9">0</text>
<text x="163.7" y="143.2">Addr</text>
<text x="163.7" y="140.6">Addr</text>
<text x="169" y="143.2">6</text>
<text x="169" y="140.6">7</text>
<text x="113" y="149.5">Addr</text>
<text x="118.3" y="149.5">F</text>
<text x="163.7" y="148.2">Addr</text>
<text x="163.7" y="145.7">Addr</text>
<text x="169" y="148.2">4</text>
<text x="169" y="145.7">5</text>
<text x="40.6" y="150.8">Input</text>
<text x="46.5" y="150.8">3</text>
<text x="73.9" y="150.8">Input</text>
<text x="79.8" y="150.8">-3</text>
<text x="112.8" y="154.6">Addr</text>
<text x="113" y="152.1">Addr</text>
<text x="118.1" y="154.6">D</text>
<text x="118.2" y="152.1">E</text>
<text x="163.7" y="153.3">Addr</text>
<text x="163.7" y="155.9">Addr</text>
<text x="163.7" y="150.8">Addr</text>
<text x="169" y="153.3">2</text>
<text x="169" y="155.9">1</text>
<text x="169" y="150.8">3</text>
<text x="112.8" y="157.1">Addr</text>
<text x="112.8" y="159.7">Addr</text>
<text x="118.1" y="157.1">C</text>
<text x="118.1" y="159.7">B</text>
<text x="163.7" y="158.4">Addr</text>
<text x="169" y="158.4">0</text>
<text x="112.9" y="164.8">Addr</text>
<text x="112.9" y="167.3">Addr</text>
<text x="113" y="162.2">Addr</text>
<text x="118.2" y="164.8">9</text>
<text x="118.2" y="167.3">8</text>
<text x="118.3" y="162.2">A</text>
<text x="112.9" y="169.8">Addr</text>
<text x="112.9" y="172.4">Addr</text>
<text x="118.2" y="169.8">7</text>
<text x="118.2" y="172.4">6</text>
<text x="112.9" y="180">Addr</text>
<text x="112.9" y="174.9">Addr</text>
<text x="112.9" y="177.5">Addr</text>
<text x="118.2" y="180">3</text>
<text x="118.2" y="174.9">5</text>
<text x="118.2" y="177.5">4</text>
<text x="112.9" y="185.1">Addr</text>
<text x="112.9" y="182.5">Addr</text>
<text x="118.2" y="185.1">1</text>
<text x="118.2" y="182.5">2</text>
<text x="112.9" y="187.6">Addr</text>
<text x="118.2" y="187.6">0</text>
</g>
<g font-size="1.8" fill="#008484">
<text x="50.8" y="24.7">Selection</text>
<text x="60.7" y="24.7">Cell</text>
<text x="65.4" y="24.7">0</text>
<text x="101.6" y="24.7">Selection</text>
<text x="111.5" y="24.7">Cell</text>
<text x="116.2" y="24.7">5</text>
<text x="152.4" y="24.7">Selection</text>
<text x="162.3" y="24.7">Cell</text>
<text x="167" y="24.7">8</text>
<text x="203.2" y="24.7">Selection</text>
<text x="213.1" y="24.7">Cell</text>
<text x="217.8" y="24.7">C</text>
<text x="50.8" y="43.7">Selection</text>
<text x="60.7" y="43.7">Cell</text>
<text x="65.4" y="43.7">1</text>
<text x="101.6" y="43.7">Selection</text>
<text x="111.5" y="43.7">Cell</text>
<text x="116.2" y="43.7">4</text>
<text x="152.4" y="43.7">Selection</text>
<text x="162.3" y="43.7">Cell</text>
<text x="167" y="43.7">9</text>
<text x="203.2" y="43.7">Selection</text>
<text x="213.1" y="43.7">Cell</text>
<text x="217.8" y="43.7">D</text>
<text x="50.8" y="62.8">Selection</text>
<text x="60.7" y="62.8">Cell2</text>
<text x="101.6" y="62.8">Selection</text>
<text x="111.5" y="62.8">Cell</text>
<text x="116.2" y="62.8">6</text>
<text x="152.4" y="62.8">Selection</text>
<text x="162.3" y="62.8">Cell</text>
<text x="167" y="62.8">A</text>
<text x="203.2" y="62.8">Selection</text>
<text x="213.1" y="62.8">Cell</text>
<text x="217.8" y="62.8">E</text>
<text x="50.8" y="81.8">Selection</text>
<text x="60.7" y="81.8">Cell</text>
<text x="65.4" y="81.8">3</text>
<text x="101.6" y="81.8">Selection</text>
<text x="111.5" y="81.8">Cell</text>
<text x="116.2" y="81.8">7</text>
<text x="152.4" y="81.8">Selection</text>
<text x="162.3" y="81.8">Cell</text>
<text x="167" y="81.8">B</text>
<text x="203.2" y="81.8">Selection</text>
<text x="213.1" y="81.8">Cell</text>
<text x="217.8" y="81.8">F</text>
<text x="50.8" y="113.6">Invert</text>
<text x="57.2" y="113.6">Cell</text>
<text x="62" y="113.6">0</text>
<text x="153.1" y="112.1">RN1</text>
<text x="103.6" y="119.7">J1</text>
<text x="147.1" y="114">R_Bussed_SIP-9</text>
<text x="50.8" y="125">Invert</text>
<text x="57.2" y="125">Cell1</text>
<text x="96.9" y="121.6">Conn_01x28_Pin</text>
<text x="106.6" y="121.7">1</text>
<text x="142.9" y="126.9">VCC</text>
<text x="50.8" y="136.4">Invert</text>
<text x="57.2" y="136.4">Cell2</text>
<text x="122.6" y="133.2">GND</text>
<text x="153.1" y="137.5">RN2</text>
<text x="147.1" y="139.4">R_Bussed_SIP-9</text>
<text x="50.8" y="147.9">Invert</text>
<text x="57.2" y="147.9">Cell3</text>
<text x="122.6" y="145.9">VCC</text>
</g>
<g font-size="1.8" fill="#848400">
<text x="52.3" y="28.8">Addr0</text>
<text x="62" y="28.8">Selection</text>
<text x="103.1" y="28.8">Addr0</text>
<text x="112.8" y="28.8">Selection</text>
<text x="153.9" y="28.8">Addr0</text>
<text x="163.6" y="28.8">Selection</text>
<text x="204.7" y="28.8">Addr0</text>
<text x="214.4" y="28.8">Selection</text>
<text x="52.3" y="31.3">Addr1</text>
<text x="52.3" y="33.8">Addr2</text>
<text x="103.1" y="31.3">Addr1</text>
<text x="103.1" y="33.8">Addr2</text>
<text x="153.9" y="31.3">Addr1</text>
<text x="153.9" y="33.8">Addr2</text>
<text x="204.7" y="31.3">Addr1</text>
<text x="204.7" y="33.8">Addr2</text>
<text x="50.8" y="40.3">File:</text>
<text x="52.3" y="36.4">Addr3</text>
<text x="55.9" y="40.3">SelectionCell.kicad_sch</text>
<text x="101.6" y="40.3">File:</text>
<text x="103.1" y="36.4">Addr3</text>
<text x="106.7" y="40.3">SelectionCell.kicad_sch</text>
<text x="152.4" y="40.3">File:</text>
<text x="153.9" y="36.4">Addr3</text>
<text x="157.5" y="40.3">SelectionCell.kicad_sch</text>
<text x="203.2" y="40.3">File:</text>
<text x="204.7" y="36.4">Addr3</text>
<text x="208.3" y="40.3">SelectionCell.kicad_sch</text>
<text x="52.3" y="47.8">Addr0</text>
<text x="62" y="47.8">Selection</text>
<text x="103.1" y="47.8">Addr0</text>
<text x="112.8" y="47.8">Selection</text>
<text x="153.9" y="47.8">Addr0</text>
<text x="163.6" y="47.8">Selection</text>
<text x="204.7" y="47.8">Addr0</text>
<text x="214.4" y="47.8">Selection</text>
<text x="52.3" y="50.4">Addr1</text>
<text x="52.3" y="52.9">Addr2</text>
<text x="103.1" y="50.4">Addr1</text>
<text x="103.1" y="52.9">Addr2</text>
<text x="153.9" y="50.4">Addr1</text>
<text x="153.9" y="52.9">Addr2</text>
<text x="204.7" y="50.4">Addr1</text>
<text x="204.7" y="52.9">Addr2</text>
<text x="50.8" y="59.4">File:</text>
<text x="52.3" y="55.4">Addr3</text>
<text x="55.9" y="59.4">SelectionCell.kicad_sch</text>
<text x="101.6" y="59.4">File:</text>
<text x="103.1" y="55.4">Addr3</text>
<text x="106.7" y="59.4">SelectionCell.kicad_sch</text>
<text x="152.4" y="59.4">File:</text>
<text x="153.9" y="55.4">Addr3</text>
<text x="157.5" y="59.4">SelectionCell.kicad_sch</text>
<text x="203.2" y="59.4">File:</text>
<text x="204.7" y="55.4">Addr3</text>
<text x="208.3" y="59.4">SelectionCell.kicad_sch</text>
<text x="52.3" y="66.9">Addr0</text>
<text x="52.3" y="69.4">Addr1</text>
<text x="52.3" y="71.9">Addr2</text>
<text x="62" y="66.9">Selection</text>
<text x="103.1" y="66.9">Addr0</text>
<text x="103.1" y="69.4">Addr1</text>
<text x="103.1" y="71.9">Addr2</text>
<text x="112.8" y="66.9">Selection</text>
<text x="153.9" y="66.9">Addr0</text>
<text x="153.9" y="69.4">Addr1</text>
<text x="153.9" y="71.9">Addr2</text>
<text x="163.6" y="66.9">Selection</text>
<text x="204.7" y="66.9">Addr0</text>
<text x="204.7" y="69.4">Addr1</text>
<text x="204.7" y="71.9">Addr2</text>
<text x="214.4" y="66.9">Selection</text>
<text x="52.3" y="74.5">Addr3</text>
<text x="103.1" y="74.5">Addr3</text>
<text x="153.9" y="74.5">Addr3</text>
<text x="204.7" y="74.5">Addr3</text>
<text x="50.8" y="78.4">File:</text>
<text x="55.9" y="78.4">SelectionCell.kicad_sch</text>
<text x="101.6" y="78.4">File:</text>
<text x="106.7" y="78.4">SelectionCell.kicad_sch</text>
<text x="152.4" y="78.4">File:</text>
<text x="157.5" y="78.4">SelectionCell.kicad_sch</text>
<text x="203.2" y="78.4">File:</text>
<text x="208.3" y="78.4">SelectionCell.kicad_sch</text>
<text x="52.3" y="85.9">Addr0</text>
<text x="52.3" y="88.5">Addr1</text>
<text x="62" y="85.9">Selection</text>
<text x="103.1" y="85.9">Addr0</text>
<text x="103.1" y="88.5">Addr1</text>
<text x="112.8" y="85.9">Selection</text>
<text x="153.9" y="85.9">Addr0</text>
<text x="153.9" y="88.5">Addr1</text>
<text x="163.6" y="85.9">Selection</text>
<text x="204.7" y="85.9">Addr0</text>
<text x="204.7" y="88.5">Addr1</text>
<text x="214.4" y="85.9">Selection</text>
<text x="52.3" y="91">Addr2</text>
<text x="52.3" y="93.5">Addr3</text>
<text x="103.1" y="91">Addr2</text>
<text x="103.1" y="93.5">Addr3</text>
<text x="153.9" y="91">Addr2</text>
<text x="153.9" y="93.5">Addr3</text>
<text x="204.7" y="91">Addr2</text>
<text x="204.7" y="93.5">Addr3</text>
<text x="50.8" y="97.5">File:</text>
<text x="55.9" y="97.5">SelectionCell.kicad_sch</text>
<text x="101.6" y="97.5">File:</text>
<text x="106.7" y="97.5">SelectionCell.kicad_sch</text>
<text x="152.4" y="97.5">File:</text>
<text x="157.5" y="97.5">SelectionCell.kicad_sch</text>
<text x="203.2" y="97.5">File:</text>
<text x="208.3" y="97.5">SelectionCell.kicad_sch</text>
<text x="52.3" y="117.7">Input</text>
<text x="64.6" y="117.7">Output</text>
<text x="50.8" y="121.6">File:</text>
<text x="55.9" y="121.6">InvertCell.kicad_sch</text>
<text x="52.3" y="129.1">Input</text>
<text x="64.6" y="129.1">Output</text>
<text x="50.8" y="133">File:</text>
<text x="55.9" y="133">InvertCell.kicad_sch</text>
<text x="52.3" y="140.5">Input</text>
<text x="64.6" y="140.5">Output</text>
<text x="50.8" y="144.5">File:</text>
<text x="55.9" y="144.5">InvertCell.kicad_sch</text>
<text x="50.8" y="155.9">File:</text>
<text x="52.3" y="152">Input</text>
<text x="55.9" y="155.9">InvertCell.kicad_sch</text>
<text x="64.6" y="152">Output</text>
</g>
</svg>
